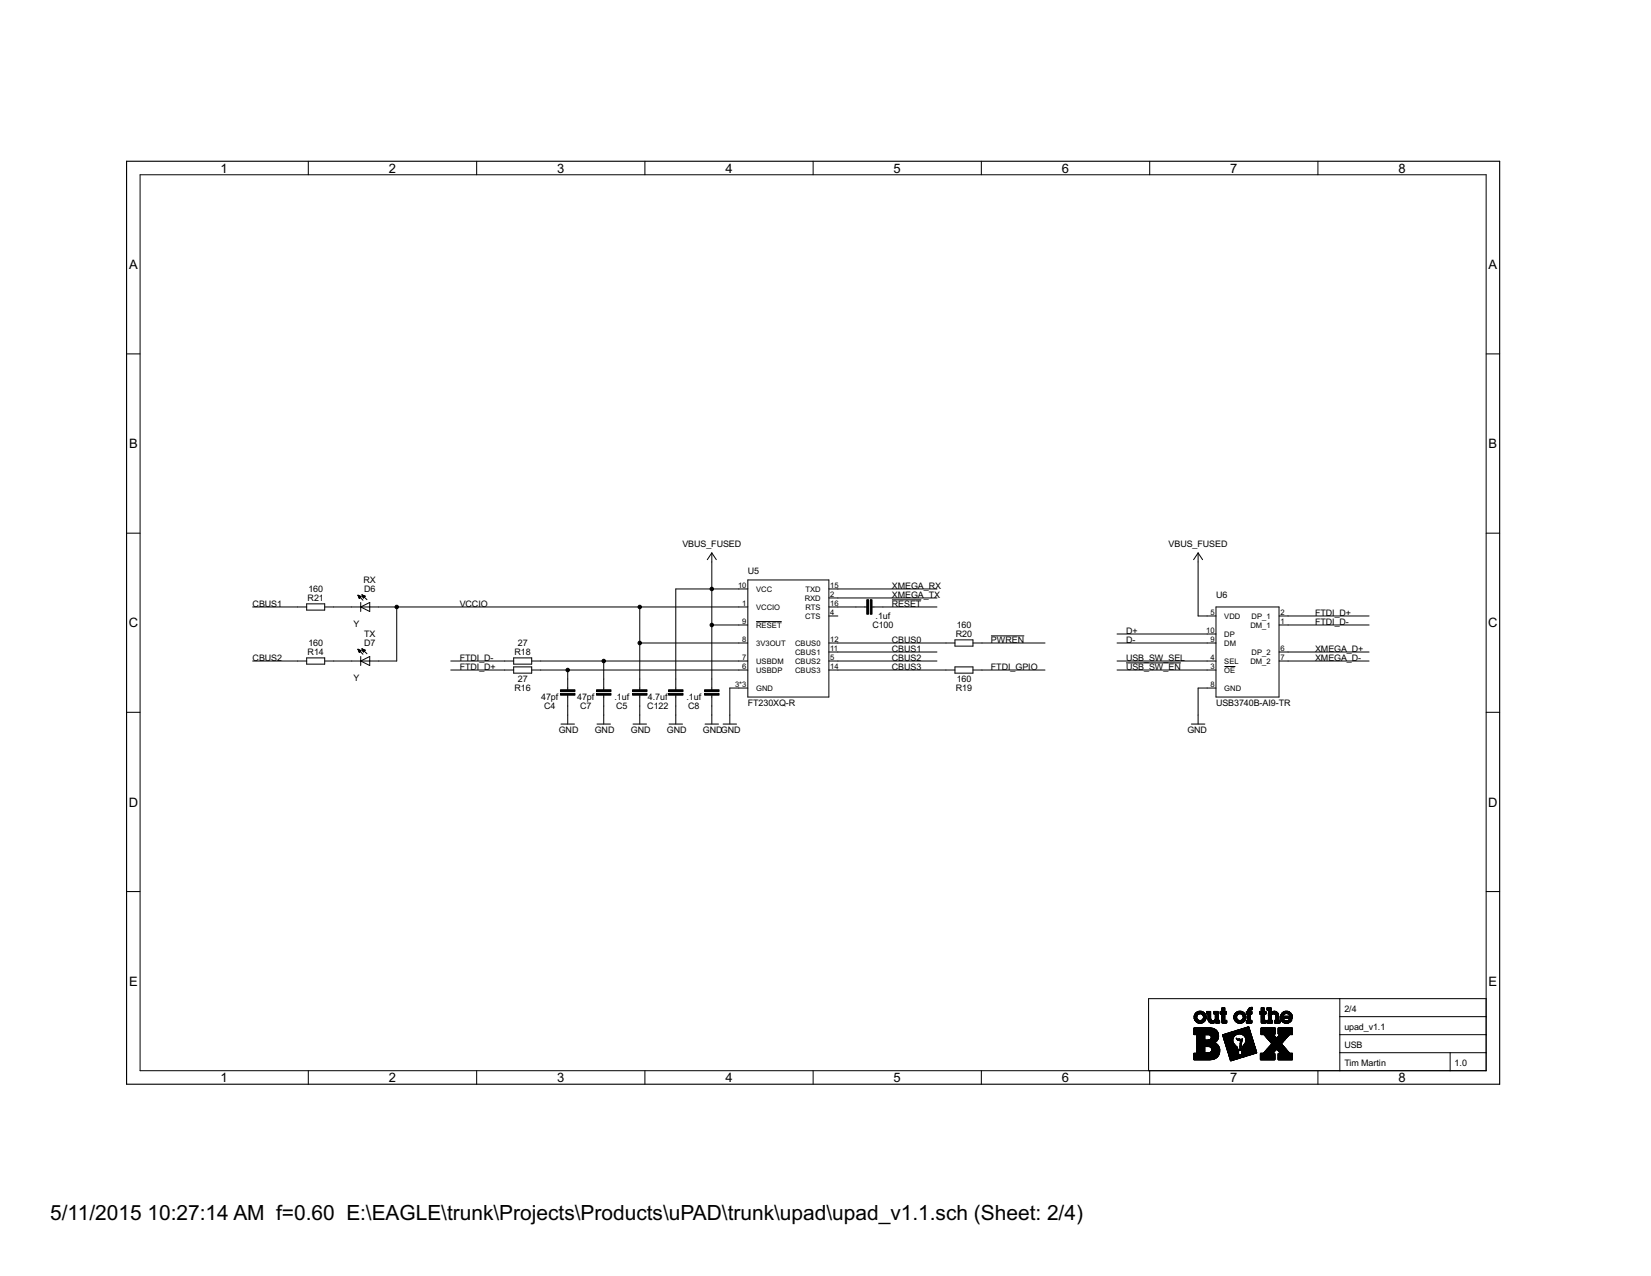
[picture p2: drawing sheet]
<svg xmlns="http://www.w3.org/2000/svg" width="279mm" height="216mm" viewBox="0 0 279 216" stroke-linecap="round" stroke-linejoin="round" font-family="sans-serif">
<g fill="none" stroke="#000" stroke-width=".17">
<path d="M23.7 29.6h227.8v151.6h-227.8zM52.2 27.3v2.3M80.7 27.3v2.3M109.1 27.3v2.3M137.6 27.3v2.3M166.1 27.3v2.3M194.6 27.3v2.3M223 27.3v2.3M21.4 59.9h2.3M251.5 59.9h2.3M21.4 90.2h2.3M120.5 93.6v23.1"/>
<path d="M120.5 93.6l.7 1.1M120.5 93.6l-.8 1.1M126.6 99.7h-12.2v17M126.6 98.1h13.7v19.8h-13.7zM140.3 99.7h18.3M202.8 93.6v10.6h3M202.8 93.6l-.8 1.1M202.8 93.6l.7 1.1M251.5 90.2h2.3M42.8 111.8h9.1M42.8 102.7h9.1M51.9 111.3h3v1.1h-3z"/>
<path d="M51.9 102.2h3v1h-3zM54.9 102.7h71.7M60.6 100.7l.8 .9M60.6 100.7l.5 .2-.3 .4zM60.6 109.9l.8 .8M60.6 109.9h.1M60.6 109.9l.5 .2-.3 .3M60.6 109.9l.2 .5M60.6 100.8h.1M60.6 100.8h.2M60.6 109.9h.2M60.6 100.9h.3"/>
<path d="M60.6 110h.3M60.7 100.9h.4M60.7 110.1h.3M60.7 110.1h.4M60.7 101h.4M60.7 110.2h.3M60.7 101h.3M60.7 101.1h.3M60.8 101.2h.1M60.8 110.3h.1M60.8 110.4h.1M61 102.7l1.6-.8v1.6z"/>
<path d="M61 101.9v1.6M61 111.1v1.5M61 111.8l1.6-.7v1.5zM61.3 100.6l.8 .9M61.3 100.6l.5 .3-.3 .3M61.3 100.6l.2 .6M61.3 109.8l.8 .8M61.3 109.8l.5 .2-.3 .3zM61.3 100.7h.1M61.3 109.8h.1M61.3 109.9h.2M61.3 100.8h.2"/>
<path d="M61.3 100.8h.4M61.3 109.9h.3M61.4 100.9h.4M61.4 110h.4M61.4 100.9h.3M61.4 110.1h.4M61.4 101h.3M61.4 110.1h.3M61.4 110.2h.2M61.4 101h.2M61.5 101.1h.1M61.5 110.2h.1"/>
<path d="M61.5 101.2h.1M61.5 110.3h.1M67.1 102.7v9.1h-12.2M76.3 111.8h10.6M76.3 113.4h10.6M86.9 111.3h3.1v1.1h-3.1zM86.9 112.8h3.1v1.1h-3.1zM90 111.8h36.6M90 113.4h36.6M96.1 113.4v3.3M96.1 117.6v4.9M102.2 111.8v4.9"/>
<path d="M102.2 117.6v4.9M108.3 102.7v14M108.3 117.6v4.9M108.3 108.8h18.3M114.4 117.6v4.9M120.5 117.6v4.9M120.5 105.7h6.1M126.6 116.4h-3.1v6.1M128 105.2h4.3M140.3 108.8h21.3M140.3 111.8h18.3M140.3 113.4h21.3"/>
<path d="M140.3 102.7h6.4M140.3 101.2h18.3M140.3 104.2h1.5M140.3 110.3h18.3M147.6 102.7h11M150.9 101.5h5M161.6 108.3h3.1v1h-3.1zM161.6 112.8h3.1v1.1h-3.1zM164.7 108.8h12.1M164.7 113.4h12.1M167.7 107.6h5.6M189 108.8h16.8"/>
<path d="M189 111.8h16.8M189 113.4h16.8M189 107.3h16.8M190.6 112.2h9.2M205.8 102.7h10.7v15.2h-10.7zM205.8 116.4h-3v6.1M207.2 112.8h1.9M216.5 111.8h15.2M216.5 105.7h15.2M216.5 104.2h15.2M216.5 110.3h15.2M21.4 120.5h2.3"/>
<path d="M94.9 122.5h2.3M101 122.5h2.3M107.1 122.5h2.3M113.2 122.5h2.3M119.3 122.5h2.3M122.4 122.5h2.3M201.6 122.5h2.3M251.5 120.5h2.3M21.4 150.9h2.3M251.5 150.9h2.3M226.7 178.1h24.8M226.7 169v12.2"/>
<path d="M226.7 175.1h24.8M226.7 172h24.8M245.4 178.1v3.1M251.5 169h-57.1v12.2M52.2 181.2v2.3M80.7 181.2v2.3M109.1 181.2v2.3M137.6 181.2v2.3M166.1 181.2v2.3M194.6 181.2v2.3M223 181.2v2.3"/>
</g>
<path d="M21.4 27.3h232.4v156.2h-232.4z" fill="none" stroke="#000" stroke-width=".19"/>
<g fill="#000" stroke="#000" stroke-width=".17">
<path d="M94.8 116.7h2.5v.3h-2.5zM94.8 117.3h2.5v.3h-2.5zM100.9 116.7h2.5v.3h-2.5zM100.9 117.3h2.5v.3h-2.5zM107 116.7h2.5v.3h-2.5zM107 117.3h2.5v.3h-2.5zM113.1 117.3h2.5v.3h-2.5zM113.1 116.7h2.5v.3h-2.5zM119.2 116.7h2.5v.3h-2.5zM119.2 117.3h2.5v.3h-2.5zM146.7 101.5h.3v2.4h-.3zM147.3 101.5h.3v2.4h-.3z"/>
<path d="M202 179.3h3.1zM202 179.2l3.2 .1zM202 179.2l3.3 .1zM202 179.2h3.4zM202 179.2h3.5zM202 179.1l3.5 .1zM202 179.1l3.6 .1zM202 179l3.7 .1zM202 179l3.8 .1zM202 179h3.8zM202 178.9l3.8 .1zM202 178.9l3.9 .1z"/>
<path d="M202 178.9h3.9zM202 178.9h4zM202 178.8l4 .1zM202 178.8h4.1zM202 178.7l4.1 .1zM202 178.7h4.1zM202 178.6l4.1 .1zM202 178.6h4.2zM202 178.5l4.2 .1zM202 178.5h4.3zM202 178.4l4.3 .1zM202 178.3l4.3 .1z"/>
<path d="M202 178.3h4.4zM202 178.2l4.4 .1zM202 178.2h4.4zM202 175l4.2 .1zM202 175h4.2zM202 174.9l4.2 .1zM202 174.9h4.2zM202 174.9h4.1zM202 174.8l4.1 .1zM202 174.8h4.1zM202 174.7l4.1 .1zM202 174.7h4.1z"/>
<path d="M202 174.6l4.1 .1zM202 174.6h4.1zM202 174.5l4 .1zM202 174.5h4zM202 174.4l3.9 .1zM202 174.4h3.9zM202 174.3l3.9 .1zM202 174.3l3.8 .1zM202 174.3h3.8zM202 174.2l3.8 .1zM202 174.2h3.7zM202 174.1l3.6 .1z"/>
<path d="M202 174.1h3.5zM202 174l3.4 .1zM202 174h3.3zM202 174h3.2zM202 173.9l3 .1zM202.1 179.3h2.8zM202.1 179.2h3.3zM202.1 179.1h3.6zM202.1 178.9h3.9zM202.1 178.8l3.9 .1zM202.1 178.8h3.9zM202.1 178.5h4.1z"/>
<path d="M202.1 178.4h4.2zM202.1 174.6h3.9zM202.1 174.5h3.9zM202.1 174.4l3.9 .1zM202.1 174.2l3.6 .1zM202.1 174.2h3.6zM202.1 174l3.3 .1zM202.1 173.9l3 .1zM202.1 172.3h.4zM202.1 172.2l.4 .1zM202.1 172h.4zM202.1 171.9l.4 .1z"/>
<path d="M202.1 172.3l.5 .1zM202.1 172.3h.5zM202.1 172.2h.4zM202.1 172.1l.4 .1zM202.1 172.1h.4zM202.1 172l.4 .1zM202.1 171.9h.5zM202.1 172.4l.5 .1zM202.1 172.4h.5zM202.1 171.8l.5 .1zM202.1 171.7l.5 .1zM202.1 171.8h.5z"/>
<path d="M202.2 172.5l.5 .1zM202.2 172.5h.5zM202.2 171.7l.5 .1zM202.2 171.7h.5zM202.2 172.6h.6zM202.2 172.6h.5zM202.2 171.6l.5 .1zM202.2 171.6h.6zM202.2 171.6l.6 .1zM202.2 172.6l.7 .1zM202.2 171.6h.7zM202.2 172.7h.8z"/>
<path d="M202.2 171.5l.8 .1zM202.3 172.7h1.6zM202.3 171.5h1.6zM202.3 172.7l1.6 .1zM202.3 171.4l1.6 .1zM202.3 172.8h1.6zM202.3 171.4h1.6zM202.4 172.8h1.4zM202.4 171.4h1.4zM202.4 172.8l1.4 .1zM202.4 171.3l1.4 .1zM202.4 172.9h1.4z"/>
<path d="M202.5 172.9h1.2zM202.5 171.3h1.2zM202.5 172.9l1.2 .1zM202.6 178.2h3.8zM202.6 178.1l3.8 .1zM202.6 178.1h1.3zM202.6 178l1.3 .1zM202.6 178h1.3zM202.6 177.9l1.3 .1zM202.6 177.9h1.3zM202.6 177.8l1.3 .1zM202.6 177.8h1.3z"/>
<path d="M202.6 177.7l1.3 .1zM202.6 177.7h1.3zM202.6 177.6l1.3 .1zM202.6 177.6h1.3zM202.6 177.5l1.3 .1zM202.6 177.5h1.3zM202.6 177.4l1.3 .1zM202.6 177.4h1.3zM202.6 177.3l1.3 .1zM202.6 177.3h1.3zM202.6 177.2l1.3 .1zM202.6 177.2h1.3z"/>
<path d="M202.6 177.1l1.3 .1zM202.6 177.1h1.3zM202.6 177l3.6 .1zM202.6 177h3.6zM202.6 176.9l3.6 .1zM202.6 176.9h3.6zM202.6 176.8l3.5 .1zM202.6 176.8h3.5zM202.6 176.8h3.4zM202.6 176.7l3.4 .1zM202.6 176.7h3.4zM202.6 176.6l3.3 .1z"/>
<path d="M202.6 176.6h3.3zM202.6 176.6h3.2zM202.6 176.5l3.2 .1zM202.6 176.5l3.1 .1zM202.6 176.5h3.1zM202.6 176.4l3 .1zM202.6 176.4h3zM202.6 176.3l3 .1zM202.6 176.3l3.1 .1zM202.6 176.3h3.1zM202.6 176.3h3.2zM202.6 176.2l3.2 .1z"/>
<path d="M202.6 176.2h3.3zM202.6 176.1l3.3 .1zM202.6 176.1h3.3zM202.6 176.1h3.4zM202.6 176l3.4 .1zM202.6 176h3.4zM202.6 176h1.3zM202.6 175.9l1.3 .1zM202.6 175.9h1.3zM202.6 175.8l1.3 .1zM202.6 175.8h1.3zM202.6 175.7l1.3 .1z"/>
<path d="M202.6 175.7h1.3zM202.6 175.6l1.3 .1zM202.6 175.6h1.3zM202.6 175.5l1.3 .1zM202.6 175.5h1.3zM202.6 175.4l1.3 .1zM202.6 175.4h1.3zM202.6 175.3l1.3 .1zM202.6 175.3h1.3zM202.6 175.2l1.3 .1zM202.6 175.2h1.3zM202.6 175.1l1.3 .1z"/>
<path d="M202.6 175.1h1.3zM202.6 175l3.6 .1zM202.6 173h1zM202.6 171.2l1 .1zM202.6 171.2h1zM202.6 173l1 .1zM202.7 173l.8 .1zM202.7 171.2h.8zM202.7 171.1l.8 .1zM202.8 173.1h.6zM202.8 171.1l.6 .1zM202.9 173.1h.4z"/>
<path d="M202.9 171.1h.4zM203.2 172.7h.7zM203.2 171.5l.7 .1zM203.3 172.6l.7 .1zM203.3 171.6h.7zM203.4 172.6h.6zM203.4 171.6h.6zM203.4 171.6l.6 .1zM203.5 172.6h.5zM203.5 171.6l.5 .1zM203.5 171.7h.5zM203.5 172.5l.5 .1z"/>
<path d="M203.5 172.5h.5zM203.5 172.4l.5 .1zM203.5 171.7l.5 .1zM203.6 171.8h.5zM203.6 172.4l.4 .1zM203.6 172.4h.5zM203.6 171.8l.5 .1zM203.6 172.3l.5 .1zM203.6 171.9h.5zM203.6 172.3h.5zM203.6 171.9l.5 .1zM203.7 172.2l.4 .1z"/>
<path d="M203.7 172.2h.4zM203.7 172.1l.4 .1zM203.7 172.1h.4zM203.7 172l.4 .1zM203.7 172h.4zM204.2 171.6h.7zM204.2 171.5l.7 .1zM204.2 171.5h.7zM204.2 171.4l.7 .1zM204.2 171.4h.7zM204.2 171.3l.7 .1zM204.2 171.3h.7z"/>
<path d="M204.2 171.2l.7 .1zM204.2 171.2h.7zM204.2 171.1l.7 .1zM204.4 176h1.6zM204.4 172.5l.5 .1zM204.4 172.4l.5 .1zM204.4 172.4h.5zM204.4 172.3l.5 .1zM204.4 172.6h.6zM204.4 172.5h.5zM204.4 172.3h.5zM204.4 172.2l.5 .1z"/>
<path d="M204.4 172.2h.5zM204.4 172.1l.5 .1zM204.4 172.1h.5zM204.4 172l.5 .1zM204.4 172h.5zM204.4 171.9l.5 .1zM204.4 171.9h.5zM204.4 171.8l.5 .1zM204.4 171.8h.5zM204.4 171.7l.5 .1zM204.4 171.7h.5zM204.4 171.6l.5 .1z"/>
<path d="M204.4 171.6h.5zM204.5 172.7h.6zM204.5 172.6l.5 .1zM204.5 172.6h.5zM204.5 172.7h.7zM204.5 172.6l.6 .1zM204.5 172.7l1.9 .1zM204.5 172.8h1.9zM204.6 178.1h1.8zM204.6 177.1h1.6zM204.6 172.8h1.8zM204.6 172.8l1.8 .1z"/>
<path d="M204.6 172.9h1.1zM204.6 175.1h1.6zM204.6 175.9l1.4 .1zM204.6 172.9l1.1 .1zM204.7 172.9l.9 .1zM204.7 178.1h1.7zM204.7 173h.9zM204.7 177.1h1.6zM204.7 175.1h1.5zM204.7 175.9l1.4 .1zM204.7 173h.8zM204.8 178.1h1.6z"/>
<path d="M204.8 177.1h1.5zM204.8 175.1l1.4 .1zM204.8 173l.7 .1zM204.8 175.9h1.3zM204.8 178l1.6 .1zM204.8 177.1l1.5 .1zM204.8 175.2h1.4zM204.9 178l1.5 .1zM204.9 177.1l1.4 .1zM204.9 175.9h1.2zM204.9 173.1h.5zM204.9 177.2h1.4z"/>
<path d="M204.9 175.8l1.2 .1zM204.9 175.2h1.3zM204.9 178h1.5zM204.9 175.8h1.2zM204.9 175.7l1.2 .1zM204.9 175.2l1.3 .1zM204.9 177.9l1.5 .1zM204.9 177.2l1.4 .1zM204.9 175.7h1.3zM205 177.9l1.4 .1zM205 177.9h1.4zM205 175.6l1.2 .1z"/>
<path d="M205 175.3l1.2 .1zM205 175.3h1.2zM205 177.2l1.3 .1zM205 175.7h1.2zM205 175.5l1.2 .1zM205 175.5h1.2zM205 175.4l1.2 .1zM205 175.4h1.2zM205 177.4h1.4zM205 177.3l1.4 .1zM205 177.3h1.4zM205 175.6h1.2z"/>
<path d="M205 173.1h.3zM205 177.8l1.4 .1zM205 177.8h1.4zM205 177.7l1.4 .1zM205 177.4l1.4 .1zM205.1 177.7l1.3 .1zM205.1 177.7h1.3zM205.1 177.6l1.3 .1zM205.1 177.6h1.3zM205.1 177.5l1.3 .1zM205.1 177.5h1.3zM205.1 177.4l1.3 .1z"/>
<path d="M205.4 172.7h1zM205.4 171.5l.7 .1zM205.4 171.5h.7zM205.4 171.4l.7 .1zM205.4 171.4h.7zM205.4 171.3l.7 .1zM205.4 171.3h.7zM205.4 171.2l.7 .1zM205.4 171.2h.7zM205.4 171.6h.7zM205.4 171.1l.7 .1zM205.5 172.6l.9 .1z"/>
<path d="M205.5 172.6l.6 .1zM205.5 172.6h.6zM205.6 172.6h.5zM205.6 172.5l.5 .1zM205.6 172.5h.5zM205.7 172.5h.4zM205.7 172.4l.4 .1zM205.7 172.4h.4zM205.7 172.3l.4 .1zM205.7 172.3h.4zM205.7 172.2l.4 .1zM205.7 172.2h.4z"/>
<path d="M205.7 172.1l.4 .1zM205.7 172.1h.4zM205.7 172l.4 .1zM205.7 172h.4zM205.7 171.9l.4 .1zM205.7 171.9h.4zM205.7 171.8l.4 .1zM205.7 171.8h.4zM205.7 171.7l.4 .1zM205.7 171.7h.4zM205.7 171.6l.4 .1zM205.7 171.6h.4z"/>
<path d="M205.7 173.1h.7zM205.7 173l.7 .1zM205.7 173h.7zM205.7 172.9l.7 .1zM205.7 172.9h.7zM206.5 171.6h1.1zM206.5 171.5l1.1 .1zM206.5 171.5h1.1zM206.5 171.4l1.1 .1zM206.5 171.4h1.1zM206.5 171.3l1.1 .1zM206.5 171.3h1.1z"/>
<path d="M206.5 171.2l1.1 .1zM206.5 171.2h1.1zM206.5 171.1l1.1 .1zM206.8 173.1h.8zM206.8 173l.8 .1zM206.8 173h.8zM206.8 172.9l.8 .1zM206.8 172.9h.8zM206.8 172.8l.8 .1zM206.8 172.8h.8zM206.8 172.7l.8 .1zM206.8 172.7h.8z"/>
<path d="M206.8 172.6l.8 .1zM206.8 172.6l.5 .1zM206.8 172.6h.5zM206.8 172.5l.5 .1zM206.8 172.5h.5zM206.8 172.4l.5 .1zM206.8 172.4h.5zM206.8 172.3l.5 .1zM206.8 172.3h.5zM206.8 172.2l.5 .1zM206.8 172.2h.5zM206.8 172.1l.5 .1z"/>
<path d="M206.8 172.1h.5zM206.8 172l.5 .1zM206.8 172h.5zM206.8 171.9l.5 .1zM206.8 171.9h.5zM206.8 171.8l.5 .1zM206.8 171.8h.5zM206.8 171.7l.5 .1zM206.8 171.7h.5zM206.8 171.6l.5 .1zM206.8 171.6h.5zM206.8 171.1l.5 .1z"/>
<path d="M206.8 171.1h.5zM206.8 171l.5 .1zM206.8 171h.5zM206.8 170.9l.5 .1zM206.8 170.9h.5zM206.8 170.8l.5 .1zM206.8 170.8h.5zM206.8 170.7l.5 .1zM206.8 170.7h.5zM206.8 170.6l.5 .1zM206.8 170.6h.5zM206.8 170.5l.5 .1z"/>
<path d="M206.8 170.5h.5zM206.9 175.1h2.2zM206.9 175.2h2.1zM206.9 175.1l2.2 .1zM206.9 175.2l2.1 .1zM206.9 175.1h2.3zM206.9 175.3h2zM207 175.4h1.8zM207 175.3h1.9zM207 175.2l1.9 .1zM207 175l2.2 .1zM207 175.5h1.8z"/>
<path d="M207 175.3l1.9 .1zM207 175.4l1.8 .1zM207 175.5l1.7 .1zM207 175.5h1.7zM207.1 175.6h1.6zM207.1 175.5l1.6 .1zM207.1 175.7h1.6zM207.1 175.6l1.6 .1zM207.1 175l2.2 .1zM207.1 175.7l1.6 .1zM207.1 175.8l1.5 .1zM207.1 175.8h1.5z"/>
<path d="M207.1 175.9h1.5zM207.1 175h2.2zM207.2 176h1.4zM207.2 175.9l1.4 .1zM207.2 176l1.4 .1zM207.2 176.2h1.4zM207.2 176.1l1.4 .1zM207.2 176.1h1.4zM207.2 175h2.2zM207.2 176.3h1.4zM207.2 176.2l1.4 .1zM207.3 176.3l1.4 .1z"/>
<path d="M207.3 176.3h1.4zM207.3 174.9l2.2 .1zM207.3 176.4l1.4 .1zM207.3 176.4h1.4zM207.3 176.5h1.5zM207.3 176.5h1.4zM207.3 176.6h1.5zM207.3 176.5l1.5 .1zM207.3 176.5l1.4 .1zM207.4 176.6l1.5 .1zM207.4 176.6h1.4zM207.4 174.9l2.2 .1z"/>
<path d="M207.4 176.7l1.5 .1zM207.4 176.7h1.5zM207.4 176.8h1.6zM207.4 176.8l1.6 .1zM207.4 174.9h4.3zM207.5 176.9l1.6 .1zM207.5 176.9h1.6zM207.5 177h1.7zM207.5 177.1h1.8zM207.5 177.1h1.7zM207.5 177l1.7 .1zM207.5 177h1.6z"/>
<path d="M207.5 174.9h4.2zM207.5 177.1l1.8 .1zM207.5 177.2h1.9zM207.5 177.1l1.9 .1zM207.6 177.2l1.8 .1zM207.6 177.2h1.8zM207.6 177.4h1.8zM207.6 177.3l1.8 .1zM207.6 177.3h1.8zM207.6 174.9h4.1zM207.6 177.4l1.8 .1zM207.6 177.5h1.9z"/>
<path d="M207.7 177.6h1.9zM207.7 177.6h1.8zM207.7 177.5l1.8 .1zM207.7 174.8l3.9 .1zM207.7 177.7h4.9zM207.7 177.6l4.8 .1zM207.7 177.6l1.9 .1zM207.7 177.7l1.9 .1zM207.7 177.7l2.3 .1zM207.7 177.7h2.4zM207.7 177.8h1.9zM207.7 174.8l4 .1z"/>
<path d="M207.8 177.9h1.8zM207.8 177.8l1.8 .1zM207.8 178h1.7zM207.8 177.9l1.7 .1zM207.8 177.9l1.8 .1zM207.8 178l1.8 .1zM207.8 178h1.8zM207.8 178.1h1.8zM207.8 174.8h3.9zM207.9 178.2h1.6zM207.9 178.1l1.7 .1zM207.9 178.2l1.6 .1z"/>
<path d="M207.9 174.8h3.7zM207.9 178.4h1.9zM207.9 178.3l1.7 .1zM207.9 178.3h1.6zM207.9 178.4h1.8zM207.9 178.5h3.7zM207.9 178.4l1.9 .1zM208 178.6h3.1zM208 178.5l3.3 .1zM208 178.5l3.4 .1zM208 178.5h3.5zM208 174.8h3.6z"/>
<path d="M208 178.6l3 .1zM208 178.6h3.2zM208 178.6h3.3zM208 178.7h2.8zM208 178.7h2.9zM208 178.8h2.6zM208 178.8h2.7zM208 178.7l2.7 .1zM208 174.7l3.6 .1zM208 178.8l2.4 .1zM208 178.8l2.5 .1zM208 178.8h2.5z"/>
<path d="M208.1 178.9h2zM208.1 178.9h2.2zM208.1 179h1.8zM208.1 179h1.9zM208.1 178.9l2 .1zM208.1 178.9h2.1zM208.1 174.7l3.5 .1zM208.1 179l1.6 .1zM208.1 178.9l1.9 .1zM208.1 179.1l1.4 .1zM208.1 179.1h1.6zM208.1 179l1.7 .1z"/>
<path d="M208.2 179.1l1.2 .1zM208.2 179.1h1.4zM208.2 174.7h3.4zM208.2 179.3h.7zM208.2 179.2l.9 .1zM208.2 179.2h1zM208.2 179.2h1.1zM208.2 179.2h1.2zM208.2 179.3l.6 .1zM208.2 179.3h.8zM208.2 179.4h.4zM208.2 179.4h.5z"/>
<path d="M208.2 179.4l.2 .1zM208.2 179.4l.3 .1zM208.3 179.5h.1zM208.3 174.6l3.3 .1zM208.4 174.6h3.2zM208.5 174.6h3.1zM208.6 174.6h3zM208.6 174.5l3 .1zM208.7 174.5l2.9 .1zM208.8 174.5h2.8zM208.8 172.2l.5 .1zM208.8 172.2h.5z"/>
<path d="M208.8 172.1l.5 .1zM208.8 172.1h.5zM208.8 172l.5 .1zM208.8 172h.5zM208.8 172.3l.5 .1zM208.8 172.3h.5zM208.8 171.9l.5 .1zM208.8 171.9h.5zM208.9 174.5h2.7zM208.9 172.4l.5 .1zM208.9 172.4h.4zM208.9 172.3l.4 .1z"/>
<path d="M208.9 171.8l.4 .1zM208.9 171.8h.4zM208.9 171.8h.5zM208.9 172.5h.5zM208.9 172.4l.4 .1zM208.9 171.7l.4 .1zM208.9 171.7l.5 .1zM208.9 172.5l.5 .1zM208.9 171.7h.5zM208.9 174.5h2.6zM208.9 172.6h.6zM208.9 171.6l.6 .1z"/>
<path d="M208.9 171.6h.6zM208.9 171.6h.7zM209 172.6l.6 .1zM209 171.6h.6zM209 172.7h.7zM209 174.4l2.5 .1zM209 172.7h1.7zM209 171.5l.7 .1zM209 171.5h1.7zM209 172.7l1.6 .1zM209 171.5h1.6zM209 171.4l1.6 .1z"/>
<path d="M209.1 174.4l2.5 .1zM209.1 172.8h1.5zM209.1 171.4h1.5zM209.1 174.4h2.4zM209.1 172.8l1.4 .1zM209.1 171.4h1.4zM209.1 171.3l1.4 .1zM209.2 172.9h1.3zM209.2 171.3l1.3 .1zM209.2 171.3h1.3zM209.2 174.3l2.3 .1zM209.2 172.9l1.2 .1z"/>
<path d="M209.2 171.3h1.2zM209.3 171.3h1.1zM209.3 175.8h.1zM209.3 174.3l2.2 .1zM209.3 172.9l1.1 .1zM209.3 173h1.1zM209.3 171.2l1.1 .1zM209.3 175.8l.1 .1zM209.3 171.2h1zM209.3 175.9h.1zM209.3 173h1zM209.4 174.3h2.1z"/>
<path d="M209.4 171.2h.9zM209.4 175.9h.1zM209.4 173l.9 .1zM209.4 175.9l.2 .1zM209.4 175.9l.3 .1zM209.4 176h.2zM209.4 173l.8 .1zM209.4 171.2h.8zM209.5 173.1h.7zM209.5 171.1l.7 .1zM209.5 175.9h.4zM209.5 174.3h2z"/>
<path d="M209.5 171.1l.6 .1zM209.6 174.2l1.9 .1zM209.6 173.1h.5zM209.6 175.8l.2 .1zM209.6 175.8h.2zM209.6 171.1h.4zM209.7 174.2l1.8 .1zM209.7 173.1h.3zM209.7 175.7l.1 .1zM209.7 175.9l.2 .1zM209.7 174.2h1.8zM209.8 176h.4z"/>
<path d="M209.8 175.9l.2 .1zM209.8 174.2h1.7zM209.8 176l.4 .1zM209.8 177.6h.2zM209.8 177.5l.2 .1zM209.8 177.5h.2zM209.8 177.2h.2zM209.8 177.1l.2 .1zM209.8 177.1h.2zM209.8 177l.2 .1zM209.8 176.1h.4zM209.9 177.6l2.6 .1z"/>
<path d="M209.9 177.5h.1zM209.9 177.4l.1 .1zM209.9 177.4h.1zM209.9 177.3l.1 .1zM209.9 177.3h.1zM209.9 177.2l.1 .1zM209.9 177.2h.1zM209.9 176.9l.1 .1zM209.9 176.9h.1zM209.9 176.8l.1 .1zM209.9 176.8h.1zM209.9 176.6h.2z"/>
<path d="M209.9 176.5l.2 .1zM209.9 177h.1zM209.9 176.8h.2zM209.9 176.7l.2 .1zM209.9 176.7h.2zM209.9 176.6l.2 .1zM209.9 176.1h.3zM209.9 174.9l1.8 .1zM209.9 174.2h1.6zM209.9 172.7h.8zM209.9 178.4l1.8 .1zM209.9 176.5h.2z"/>
<path d="M209.9 176.4l.2 .1zM209.9 176.4h.2zM209.9 176.3l.2 .1zM209.9 176.3h.2zM209.9 176.2l.3 .1zM209.9 176.2h.3zM209.9 176.1l.3 .1zM209.9 174.1l1.6 .1zM210 171.5l.7 .1zM210 178.4h1.8zM210 175.9l.2 .1zM210 174.9l1.7 .1z"/>
<path d="M210 174.1h1.5zM210 172.6l.7 .1zM210 171.6h.7zM210 178.4h1.9zM210 177.6h2.5zM210.1 175.9h.1zM210.1 172.6l.6 .1zM210.1 171.6h.6zM210.1 178.4h1.8zM210.1 177.9h2.5zM210.1 177.6h2.4zM210.1 175h1.6z"/>
<path d="M210.1 172.6h.6zM210.1 178.3l1.9 .1zM210.1 177.8h2.5zM210.1 177.7l2.5 .1zM210.1 174.1h1.3zM210.1 178.3l2 .1zM210.1 178.1h2.6zM210.1 177.9l2.5 .1zM210.1 177.8l2.5 .1zM210.1 177.7h2.5zM210.1 177.5l2.4 .1zM210.1 177.5h2.4z"/>
<path d="M210.2 178.1h2.5zM210.2 178l2.5 .1zM210.2 177.9l2.4 .1zM210.2 177.5h2.3zM210.2 177.4l2.3 .1zM210.2 175.8v.1zM210.2 175h1.5zM210.2 174.1h1.2zM210.2 172.6h.5zM210.2 171.6l.5 .1zM210.2 178.3h2zM210.2 178.1l2.5 .1z"/>
<path d="M210.2 178h2.4zM210.2 175.8h.1zM210.2 177.4h2.2zM210.2 175l1.5 .1zM210.2 172.5l.6 .1zM210.2 171.7h.6zM210.2 178.2l2.1 .1zM210.2 178.2h2.4zM210.2 177.4h2.3zM210.2 177.3l2.2 .1zM210.2 172.5l.5 .1zM210.2 171.7h.5z"/>
<path d="M210.2 178.2l2.2 .1zM210.2 178.2h2.2zM210.2 178.2h2.3zM210.2 177.3h2.2zM210.2 177.2l2.2 .1zM210.2 177.2h2.2zM210.2 177.1l2.2 .1zM210.2 174l1.2 .1zM210.2 172.5h.6zM210.3 177.1l2.1 .1zM210.3 177.1h2.1zM210.3 175l1.5 .1z"/>
<path d="M210.3 172.5h.5zM210.3 171.7l.5 .1zM210.3 172.4l.5 .1zM210.3 177l2 .1zM210.3 175.1h1.5zM210.3 174l1.1 .1zM210.3 172.4h.5zM210.3 171.8h.5zM210.3 177l2.1 .1zM210.4 177h1.9zM210.4 175.1h1.4zM210.4 172.3l.4 .1z"/>
<path d="M210.4 172.3h.4zM210.4 171.9l.4 .1zM210.4 171.9h.4zM210.4 171.8l.4 .1zM210.4 176.9l1.9 .1zM210.4 172.2l.4 .1zM210.4 172.2h.4zM210.4 172h.4zM210.4 175.1l1.4 .1zM210.4 174h1zM210.4 172.1l.4 .1zM210.4 172.1h.4z"/>
<path d="M210.4 172l.4 .1zM210.4 176.9h1.9zM210.4 176.8l1.9 .1zM210.5 176.8l1.8 .1zM210.5 175.2h1.3zM210.5 174h.9zM210.5 176.8h1.8zM210.5 175.2l1.3 .1zM210.5 176.7l1.7 .1zM210.5 173.9l.9 .1zM210.6 176.7l1.7 .1zM210.6 176.7h1.7z"/>
<path d="M210.6 175.3h1.2zM210.6 176.7h1.6zM210.6 176.6l1.6 .1zM210.6 175.3l1.2 .1zM210.6 176.6h1.6zM210.6 173.9l.8 .1zM210.7 176.6h1.5zM210.7 175.4h1.1zM210.7 176.5l1.5 .1zM210.7 175.4l1.2 .1zM210.7 175.5h1.2zM210.7 175.4l1.1 .1z"/>
<path d="M210.7 176.5h1.5zM210.7 173.9h.7zM210.7 176.4l1.5 .1zM210.8 176.4l1.4 .1zM210.8 176.4h1.4zM210.8 175.5l1.1 .1zM210.8 176.4h1.3zM210.8 176.3l1.3 .1zM210.8 175.6h1.1zM210.8 173.9h.6zM210.8 176.3h1.3zM210.8 175.7h1.1z"/>
<path d="M210.8 175.6l1.1 .1zM210.8 176.2l1.3 .1zM210.8 176.2h1.3zM210.8 175.9l1.2 .1zM210.8 175.9h1.2zM210.8 175.8h1.2zM210.8 175.7l1.2 .1zM210.8 176.1l1.3 .1zM210.8 176.1h1.3zM210.8 176l1.3 .1zM210.8 176h1.2zM210.8 175.8l1.2 .1z"/>
<path d="M210.8 175.8h1.1zM210.8 173.9h.5zM210.9 173.8l.5 .1zM210.9 173.1h1zM210.9 173l1 .1zM210.9 173h1zM210.9 172.9l1 .1zM210.9 172.9h1zM210.9 172.8l1 .1zM210.9 172.8h1zM210.9 172.7l1 .1zM210.9 172.7h1z"/>
<path d="M210.9 172.6l1 .1zM210.9 171.6h1zM210.9 171.5l1 .1zM210.9 171.5h1zM210.9 171.4l1 .1zM210.9 171.4h1zM210.9 171.3l1 .1zM210.9 171.3h1zM210.9 171.2l1 .1zM210.9 171.2h1zM210.9 171.1l1 .1zM211 173.8h.3z"/>
<path d="M211.1 173.8h.2zM211.2 172.6l.4 .1zM211.2 172.6h.4zM211.2 172.5l.4 .1zM211.2 172.5h.4zM211.2 172.4l.4 .1zM211.2 172.4h.4zM211.2 172.3l.4 .1zM211.2 172.3h.4zM211.2 172.2l.4 .1zM211.2 172.2h.4zM211.2 172.1l.4 .1z"/>
<path d="M211.2 172.1h.4zM211.2 172l.4 .1zM211.2 172h.4zM211.2 171.9l.4 .1zM211.2 171.9h.4zM211.2 171.8l.4 .1zM211.2 171.8h.4zM211.2 171.7l.4 .1zM211.2 171.7h.4zM211.2 171.6l.4 .1zM211.2 171.6h.4zM211.2 171.1l.4 .1z"/>
<path d="M211.2 171.1h.4zM211.2 171l.4 .1zM211.2 171h.4zM211.2 170.9l.4 .1zM211.2 173.7l.1 .1zM211.2 170.9h.5zM211.2 170.8l.6 .1zM211.2 170.8l.7 .1zM211.2 170.8h.7zM211.3 170.8h.6zM211.3 170.7l.6 .1zM211.3 170.7h.6z"/>
<path d="M211.3 170.6l.6 .1zM211.3 170.6h.6zM211.4 170.6h.5zM211.4 170.5l.5 .1zM211.5 170.5l.4 .1zM211.5 170.5h.4zM211.6 170.5h.3zM211.7 170.4l.2 .1zM213.1 171.5l1.1 .1zM213.1 171.5h1.1zM213.1 171.4l1.1 .1zM213.1 171.4h1.1z"/>
<path d="M213.1 171.3l1.1 .1zM213.1 171.3h1.1zM213.1 171.2l1.1 .1zM213.1 171.2h1.1zM213.1 171.1l1.1 .1zM213.2 171.6h1zM213.3 179.3h2.5zM213.3 179.2l2.5 .1zM213.3 179.2h2.5zM213.3 179.1l2.5 .1zM213.3 179.1h2.5zM213.3 179l2.5 .1z"/>
<path d="M213.3 179h2.5zM213.3 178.9l2.5 .1zM213.3 178.9h2.5zM213.3 178.8l2.5 .1zM213.3 178.8h2.5zM213.3 178.7l2.5 .1zM213.3 178.7h2.5zM213.3 178.6l2.5 .1zM213.3 178.6h2.5zM213.3 178.5l2.5 .1zM213.3 178.5h2.5zM213.3 178.4l2.5 .1z"/>
<path d="M213.3 178.4h2.5zM213.3 178.3l2.5 .1zM213.3 178.3h2.5zM213.3 178.2l2.1 .1zM213.3 179.3h2.4zM213.3 178.3h2.4zM213.3 178.2l2 .1zM213.3 178.2h2.1zM213.4 174.9l2.1 .1zM213.4 175h2.1zM213.4 174.9l2.4 .1zM213.4 174.9h2.4z"/>
<path d="M213.4 174.8l2.4 .1zM213.4 174.8h2.4zM213.4 174.7l2.4 .1zM213.4 174.7h2.4zM213.4 174.6l2.4 .1zM213.4 174.6h2.4zM213.4 174.5l2.4 .1zM213.4 174.5h2.4zM213.4 174.4l2.4 .1zM213.4 174.4h2.4zM213.4 174.3l2.4 .1zM213.4 174.3h2.4z"/>
<path d="M213.4 174.2l2.4 .1zM213.4 174.2h2.4zM213.4 174.1l2.4 .1zM213.4 174.1h2.4zM213.4 174l2.4 .1zM213.4 174h2.4zM213.4 173.9l2.4 .1zM213.4 175l2.1 .1zM213.4 173l.8 .1zM213.4 173h.8zM213.4 172.9l.8 .1zM213.4 172.9h.8z"/>
<path d="M213.4 172.8l.8 .1zM213.4 172.8h.8zM213.4 172.7l.8 .1zM213.4 172.7h.8zM213.4 172.6l.8 .1zM213.4 172.6l.5 .1zM213.4 172.6h.5zM213.4 172.5l.5 .1zM213.4 172.5h.5zM213.4 172.4l.5 .1zM213.4 172.4h.5zM213.4 172.3l.5 .1z"/>
<path d="M213.4 172.3h.5zM213.4 172.2l.5 .1zM213.4 172.2h.5zM213.4 172.1l.5 .1zM213.4 172.1h.5zM213.4 172l.5 .1zM213.4 172h.5zM213.4 171.9l.5 .1zM213.4 171.9h.5zM213.4 171.8l.5 .1zM213.4 171.8h.5zM213.4 171.7l.5 .1z"/>
<path d="M213.4 171.7h.5zM213.4 171.6l.5 .1zM213.4 171.6h.5zM213.4 171.1l.5 .1zM213.4 171.1h.5zM213.4 171l.5 .1zM213.4 171h.5zM213.4 170.9l.5 .1zM213.4 170.9h.5zM213.4 170.8l.5 .1zM213.4 170.8h.5zM213.4 170.7l.5 .1z"/>
<path d="M213.4 170.7h.5zM213.4 170.6l.5 .1zM213.4 170.6h.5zM213.4 170.5l.5 .1zM213.4 170.5h.5zM213.5 173.1h.7zM213.8 178.2h1.6zM213.8 178.1l1.7 .1zM213.9 178.2h1.5zM213.9 178.1h1.6zM213.9 175l1.6 .1zM213.9 175.1h1.6z"/>
<path d="M214 178l1.6 .1zM214 175.1h1.6zM214 175.1l1.6 .1zM214 178h1.6zM214 175.2h1.6zM214 177.9l1.6 .1zM214.1 177.9h1.6zM214.1 175.2l1.6 .1zM214.1 177.8l1.6 .1zM214.1 175.3h1.6zM214.1 177.8h1.7zM214.1 175.3l1.7 .1z"/>
<path d="M214.2 177.8h1.6zM214.2 175.3l1.6 .1zM214.2 175.4h1.6zM214.2 177.7l1.6 .1zM214.2 175.4l1.6 .1zM214.2 177.7h1.7zM214.2 175.4l1.7 .1zM214.3 177.7h1.6zM214.3 175.5h1.6zM214.3 177.6l1.6 .1zM214.3 175.5l1.6 .1zM214.4 177.6h1.6z"/>
<path d="M214.4 175.6h1.6zM214.4 177.5l1.6 .1zM214.4 175.6l1.6 .1zM214.4 177.5h1.6zM214.4 177.5h3.2zM214.4 173.1h.9zM214.4 173l.9 .1zM214.4 173h.9zM214.4 172.9l.9 .1zM214.4 172.9h.9zM214.4 172.8l.9 .1zM214.4 172.8h.9z"/>
<path d="M214.4 172.7l.9 .1zM214.4 172.7h.9zM214.4 172.6l.9 .1zM214.4 170.9h.7zM214.4 170.8l.7 .1zM214.4 170.8h.7zM214.4 170.7l.7 .1zM214.4 170.7h.7zM214.4 170.6l.7 .1zM214.4 170.6h.7zM214.4 170.5l.7 .1zM214.4 170.5h.7z"/>
<path d="M214.5 175.7h3.1zM214.5 175.7h3.2zM214.5 177.4l3.1 .1zM214.5 175.7l3.1 .1zM214.5 177.4h3.1zM214.5 175.8h3.1zM214.6 177.4h2.9zM214.6 175.8h2.9zM214.6 177.3l2.9 .1zM214.6 175.8l2.9 .1zM214.6 177.3h2.8zM214.6 175.9h2.9z"/>
<path d="M214.6 177.2l2.8 .1zM214.7 175.9l2.7 .1zM214.7 171.9h.4zM214.7 171.8l.4 .1zM214.7 171.8h.4zM214.7 171.7l.5 .1zM214.7 171.7h.5zM214.7 171.6l.5 .1zM214.7 171.6h.6zM214.7 171.5l1.6 .1zM214.7 171.5h1.6zM214.7 171.4l1.6 .1z"/>
<path d="M214.7 171.4h1.6zM214.7 177.2l2.7 .1zM214.7 172.6l.4 .1zM214.7 172.6h.4zM214.7 172.5l.4 .1zM214.7 172.5h.4zM214.7 172.4l.4 .1zM214.7 172.4h.4zM214.7 172.3l.4 .1zM214.7 172.3h.4zM214.7 172.2l.4 .1zM214.7 172.2h.4z"/>
<path d="M214.7 172.1l.4 .1zM214.7 172.1h.4zM214.7 172l.4 .1zM214.7 172h.4zM214.7 171.9l.4 .1zM214.7 171.7l.4 .1zM214.7 171.6h.7zM214.7 171.4h.4zM214.7 171.3l.4 .1zM214.7 171.3h.4zM214.7 171.2l.4 .1zM214.7 171.2h.4z"/>
<path d="M214.7 171.1l.4 .1zM214.7 171.1h.4zM214.7 171l.4 .1zM214.7 171h.4zM214.7 170.9l.4 .1zM214.7 170.9h.4zM214.7 177.2h2.7zM214.7 176h2.7zM214.8 177.1l2.5 .1zM214.8 176l2.5 .1zM214.8 177.1h2.5zM214.8 176.1h2.5z"/>
<path d="M214.8 177l2.5 .1zM214.9 177l2.3 .1zM214.9 176.1l2.3 .1zM214.9 177h2.3zM214.9 176.2h2.3zM214.9 176.2l2.3 .1zM214.9 176.9l2.2 .1zM214.9 176.9h2.2zM214.9 176.2l2.2 .1zM215 176.9l2.1 .1zM215 176.3h2.1zM215 176.9h2.1z"/>
<path d="M215 176.8l2.1 .1zM215 176.3l2.1 .1zM215.1 176.8h1.9zM215.1 176.4h1.9zM215.1 176.4l1.9 .1zM215.1 176.7l1.9 .1zM215.1 171.4h1.1zM215.1 176.7h1.9zM215.1 176.5h1.9zM215.1 171.3l1.1 .1zM215.2 176.7h1.7zM215.2 176.5h1.7z"/>
<path d="M215.2 171.3l1 .1zM215.2 176.5l1.7 .1zM215.2 171.3h1zM215.2 176.6l1.7 .1zM215.2 171.3h.9zM215.2 176.6h1.7zM215.3 171.2l.8 .1zM215.3 171.2h.7zM215.4 171.1l.5 .1zM215.5 171.1l.4 .1zM215.6 171.1h.2zM215.6 171.6h.7z"/>
<path d="M215.7 173.1h.9zM215.7 173l.9 .1zM215.7 173h.9zM215.7 172.9l.9 .1zM215.7 172.9h.9zM215.7 172.8l.9 .1zM215.7 172.8h.9zM215.7 172.7l.9 .1zM215.7 172.7h.9zM215.7 172.6l.9 .1zM215.7 171.6h.6zM215.8 171.6h.5z"/>
<path d="M215.8 171.6l.5 .1zM215.8 171.7h.5zM215.9 171.7h.5zM215.9 171.9h.5zM215.9 171.8l.5 .1zM215.9 171.8h.5zM215.9 171.7l.5 .1zM215.9 172.6l.5 .1zM215.9 172.6h.5zM215.9 172.5l.5 .1zM215.9 172.5h.5zM215.9 172.4l.5 .1z"/>
<path d="M215.9 172.4h.5zM215.9 172.3l.5 .1zM215.9 172.3h.5zM215.9 172.2l.5 .1zM215.9 172.2h.5zM215.9 172.1l.5 .1zM215.9 172.1h.5zM215.9 172l.5 .1zM215.9 172h.5zM215.9 171.9l.5 .1zM216.1 177.5l1.6 .1zM216.1 177.5h1.5z"/>
<path d="M216.1 175.6l1.6 .1zM216.1 177.6h1.6zM216.1 175.6h1.6zM216.1 177.6l1.6 .1zM216.2 175.5l1.6 .1zM216.2 177.6l1.5 .1zM216.2 177.7h1.6zM216.2 175.5h1.6zM216.2 175.4l1.6 .1zM216.3 177.7l1.5 .1zM216.3 175.4l1.6 .1zM216.3 175.4h1.6z"/>
<path d="M216.3 179.3h2.4zM216.3 179.2l2.4 .1zM216.3 179.2h2.4zM216.3 179.1l2.4 .1zM216.3 179.1h2.4zM216.3 179l2.4 .1zM216.3 179h2.4zM216.3 178.9l2.4 .1zM216.3 178.9h2.4zM216.3 178.8l2.4 .1zM216.3 178.8h2.4zM216.3 178.7l2.4 .1z"/>
<path d="M216.3 178.7h2.4zM216.3 178.6l2.4 .1zM216.3 178.6h2.4zM216.3 178.5l2.4 .1zM216.3 178.5h2.4zM216.3 178.4l2.4 .1zM216.3 178.4h2.4zM216.3 178.3l2.4 .1zM216.3 178.3h2.4zM216.3 177.8h1.6zM216.3 174.9l2.4 .1zM216.3 174.9h2.4z"/>
<path d="M216.3 174.8l2.4 .1zM216.3 174.8h2.4zM216.3 174.7l2.4 .1zM216.3 174.7h2.4zM216.3 174.6l2.4 .1zM216.3 174.6h2.4zM216.3 174.5l2.4 .1zM216.3 174.5h2.4zM216.3 174.4l2.4 .1zM216.3 174.4h2.4zM216.3 174.3l2.4 .1zM216.3 174.3h2.4z"/>
<path d="M216.3 174.2l2.4 .1zM216.3 174.2h2.4zM216.3 174.1l2.4 .1zM216.3 174.1h2.4zM216.3 174l2.4 .1zM216.3 174h2.4zM216.3 173.9l2.4 .1zM216.3 175.3l1.6 .1zM216.3 177.8l1.6 .1zM216.4 175.3l1.6 .1zM216.4 177.9h1.6zM216.4 175.3h1.6z"/>
<path d="M216.4 175.2l1.6 .1zM216.4 175.2l1.7 .1zM216.5 177.9l1.5 .1zM216.5 175.2h1.6zM216.5 178h1.6zM216.5 175.1l1.6 .1zM216.5 178l1.6 .1zM216.5 175.1h1.7zM216.6 178l1.5 .1zM216.6 175.1h1.6zM216.6 178.1h1.5zM216.6 175l1.6 .1z"/>
<path d="M216.6 178.1h1.6zM216.6 175l2.1 .1zM216.6 178.1l1.6 .1zM216.6 175h2.1zM216.6 178.2h1.6zM216.7 178.2h1.5zM216.7 174.9l2 .1zM216.7 178.2h2zM216.7 172.2h2zM216.7 172.1l2 .1zM216.7 172.1h2zM216.7 172l2 .1z"/>
<path d="M216.7 178.2l2 .1zM216.7 172.3h.4zM216.7 172.3h2zM216.7 172.2l2 .1zM216.7 172h2zM216.7 171.9l2 .1zM216.7 171.9l.4 .1zM216.7 171.9h.4zM216.7 172.4l.5 .1zM216.7 172.3l.4 .1zM216.7 172.5h.5zM216.7 172.4h.5z"/>
<path d="M216.7 171.8l.5 .1zM216.7 171.8h.5zM216.7 171.7l.5 .1zM216.8 172.4l.4 .1zM216.8 171.8h.4zM216.8 171.7l.4 .1zM216.8 172.5l.5 .1zM216.8 172.5h.5zM216.8 171.7h.5zM216.8 172.6h.5zM216.8 171.6l.5 .1zM216.8 172.6l.6 .1z"/>
<path d="M216.8 171.6h.5zM216.8 171.6h.6zM216.9 172.6l.5 .1zM216.9 171.6h.5zM216.9 172.7h.6zM216.9 171.5l.6 .1zM216.9 171.5h.6zM216.9 172.7l.7 .1zM216.9 171.5h.7zM216.9 172.7l1.6 .1zM216.9 171.4l1.6 .1zM216.9 172.8h1.6z"/>
<path d="M217 172.8h1.4zM217 171.4h1.4zM217 172.8l1.4 .1zM217 171.3l1.4 .1zM217 172.9h1.4zM217.1 172.9h1.2zM217.1 171.3h1.2zM217.1 172.9l1.2 .1zM217.1 172.9l1.1 .1zM217.2 173h1zM217.2 171.2l1 .1zM217.2 171.2h1z"/>
<path d="M217.3 173l.8 .1zM217.3 171.2h.8zM217.3 171.1l.8 .1zM217.4 173.1h.7zM217.4 171.1l.6 .1zM217.4 173.1h.6zM217.5 171.1h.4zM217.5 173.1h.4zM217.8 171.5h.7zM217.8 172.7l.7 .1zM217.9 171.5h.6zM217.9 172.7h.6z"/>
<path d="M218 171.5l.5 .1zM218 172.7h.5zM218 171.6h.5zM218 172.6l.6 .1zM218.1 172.6l.5 .1zM218.1 171.6h.5zM218.1 172.6h.5zM218.1 171.6l.5 .1zM218.1 172.5l.5 .1zM218.1 171.7h.5zM218.2 172.5l.4 .1zM218.2 171.7h.4z"/>
<path d="M218.2 171.7l.5 .1zM218.2 171.8h.5zM218.2 171.8l.5 .1zM218.3 171.9h.4zM218.3 171.9l.4 .1z"/>
</g>
<g fill="#000" stroke="#000" stroke-width=".17">
<circle cx="120.5" cy="99.7" r=".3"/>
<circle cx="67.1" cy="102.7" r=".3"/>
<circle cx="96.1" cy="113.4" r=".3"/>
<circle cx="102.2" cy="111.8" r=".3"/>
<circle cx="108.3" cy="102.7" r=".3"/>
<circle cx="108.3" cy="108.8" r=".3"/>
<circle cx="120.5" cy="105.7" r=".3"/>
</g>
<g font-size="4">
<text x="8.5" y="206.4">5/11/2015</text>
<text x="25" y="206.4">10:27:14 AM f=0.60 E:\EAGLE\trunk\Projects\Products\uPAD\trunk\upad\upad_v1.1.sch (Sheet: 2/4)</text>
</g>
<g font-size="2.5">
<text x="37.3" y="29.2">1</text>
<text x="65.8" y="29.2">2</text>
<text x="94.3" y="29.2">3</text>
<text x="122.8" y="29.2">4</text>
<text x="151.2" y="29.2">5</text>
<text x="179.7" y="29.2">6</text>
<text x="208.2" y="29.2">7</text>
<text x="236.7" y="29.2">8</text>
<text x="21.8" y="45.5">A</text>
<text x="251.9" y="45.5">A</text>
<text x="21.8" y="75.8">B</text>
<text x="251.9" y="75.8">B</text>
<text x="21.8" y="106.1">C</text>
<text x="251.9" y="106.1">C</text>
<text x="21.8" y="136.5">D</text>
<text x="251.9" y="136.5">D</text>
<text x="21.8" y="166.8">E</text>
<text x="251.9" y="166.8">E</text>
<text x="37.3" y="183.1">1</text>
<text x="65.8" y="183.1">2</text>
<text x="94.3" y="183.1">3</text>
<text x="122.8" y="183.1">4</text>
<text x="151.2" y="183.1">5</text>
<text x="179.7" y="183.1">6</text>
<text x="208.2" y="183.1">7</text>
<text x="236.7" y="183.1">8</text>
</g>
<g font-size="1.7">
<text x="115.5" y="92.6">VBUS_FUSED</text>
<text x="197.8" y="92.6">VBUS_FUSED</text>
<text x="52.1" y="101.7">R21</text>
<text x="52.2" y="100.2">160</text>
<text x="61.5" y="98.7">RX</text>
<text x="61.6" y="100.2">D6</text>
<text x="126.6" y="97.1">U5</text>
<text x="150.9" y="99.7">XMEGA_RX</text>
<text x="150.9" y="101.2">XMEGA_TX</text>
<text x="205.8" y="101.2">U6</text>
<text x="42.8" y="102.7">CBUS1</text>
<text x="59.8" y="106.1">Y</text>
<text x="61.6" y="107.8">TX</text>
<text x="77.8" y="102.7">VCCIO</text>
<text x="147.6" y="106.3">C100</text>
<text x="148.2" y="104.8">.1uf</text>
<text x="150.9" y="102.7">RESET</text>
<text x="161.8" y="107.8">R20</text>
<text x="161.9" y="106.3">160</text>
<text x="190.6" y="107.3">D+</text>
<text x="222.6" y="105.7">FTDI_D-</text>
<text x="222.6" y="104.2">FTDI_D+</text>
<text x="42.8" y="111.8">CBUS2</text>
<text x="52.1" y="110.8">R14</text>
<text x="52.2" y="109.3">160</text>
<text x="61.6" y="109.3">D7</text>
<text x="77.8" y="111.8">FTDI_D-</text>
<text x="77.8" y="113.4">FTDI_D+</text>
<text x="87.1" y="110.8">R18</text>
<text x="87.6" y="109.3">27</text>
<text x="150.9" y="111.8">CBUS2</text>
<text x="150.9" y="110.3">CBUS1</text>
<text x="150.9" y="108.8">CBUS0</text>
<text x="150.9" y="113.4">CBUS3</text>
<text x="167.7" y="108.8">PWREN</text>
<text x="167.7" y="113.4">FTDI_GPIO</text>
<text x="190.6" y="108.8">D-</text>
<text x="190.6" y="111.8">USB_SW_SEL</text>
<text x="190.6" y="113.4">USB_SW_EN</text>
<text x="222.6" y="110.3">XMEGA_D+</text>
<text x="222.6" y="111.8">XMEGA_D-</text>
<text x="59.8" y="115.3">Y</text>
<text x="87.1" y="116.9">R16</text>
<text x="87.6" y="115.4">27</text>
<text x="91.6" y="118.5">47pf</text>
<text x="92.1" y="120">C4</text>
<text x="97.7" y="118.5">47pf</text>
<text x="98.2" y="120">C7</text>
<text x="104" y="118.5">.1uf</text>
<text x="104.3" y="120">C5</text>
<text x="109.5" y="120">C122</text>
<text x="109.6" y="118.5">4.7uf</text>
<text x="116.2" y="118.5">.1uf</text>
<text x="116.5" y="120">C8</text>
<text x="126.6" y="119.5">FT230XQ-R</text>
<text x="161.8" y="116.9">R19</text>
<text x="161.9" y="115.4">160</text>
<text x="205.8" y="119.5">USB3740B-AI9-TR</text>
<text x="94.6" y="124">GND</text>
<text x="100.7" y="124">GND</text>
<text x="106.7" y="124">GND</text>
<text x="112.8" y="124">GND</text>
<text x="118.9" y="124">GNDGND</text>
<text x="200.9" y="124">GND</text>
<text x="227.5" y="171.3">2/4</text>
<text x="227.5" y="174.3">upad_v1.1</text>
<text x="227.5" y="177.4">USB</text>
<text x="227.5" y="180.4">Tim Martin</text>
<text x="246.2" y="180.4">1.0</text>
</g>
<g font-size="1.4">
<text x="124.9" y="99.4">10</text>
<text x="128" y="100.1">VCC</text>
<text x="136.2" y="101.6">RXD</text>
<text x="136.3" y="100.1">TXD</text>
<text x="140.5" y="99.4">15</text>
<text x="140.5" y="101">2</text>
<text x="125.6" y="105.5">9</text>
<text x="125.6" y="102.5">1</text>
<text x="128" y="106.2">RESET</text>
<text x="128" y="103.2">VCCIO</text>
<text x="136.3" y="104.7">CTS</text>
<text x="136.3" y="103.2">RTS</text>
<text x="140.5" y="102.5">16</text>
<text x="140.5" y="104">4</text>
<text x="204.1" y="107.1">10</text>
<text x="204.9" y="104">5</text>
<text x="207.2" y="107.7">DP</text>
<text x="207.2" y="104.7">VDD</text>
<text x="211.6" y="106.2">DM_1</text>
<text x="211.8" y="104.7">DP_1</text>
<text x="216.7" y="104">2</text>
<text x="216.7" y="105.5">1</text>
<text x="125.6" y="108.6">8</text>
<text x="125.6" y="111.6">7</text>
<text x="125.6" y="113.2">6</text>
<text x="128" y="109.3">3V3OUT</text>
<text x="128" y="112.3">USBDM</text>
<text x="128" y="113.8">USBDP</text>
<text x="134.6" y="109.2">CBUS0</text>
<text x="134.6" y="110.8">CBUS1</text>
<text x="134.6" y="112.3">CBUS2</text>
<text x="134.6" y="113.8">CBUS3</text>
<text x="140.5" y="108.6">12</text>
<text x="140.5" y="110.1">11</text>
<text x="140.5" y="111.6">5</text>
<text x="140.5" y="113.2">14</text>
<text x="204.9" y="108.6">9</text>
<text x="204.9" y="111.6">4</text>
<text x="204.9" y="113.2">3</text>
<text x="207.2" y="109.3">DM</text>
<text x="207.2" y="112.3">SEL</text>
<text x="207.2" y="113.8">OE</text>
<text x="211.6" y="112.3">DM_2</text>
<text x="211.8" y="110.8">DP_2</text>
<text x="216.7" y="110.1">6</text>
<text x="216.7" y="111.6">7</text>
<text x="124.4" y="116.2">3*3</text>
<text x="128" y="116.9">GND</text>
<text x="204.9" y="116.2">8</text>
<text x="207.2" y="116.9">GND</text>
</g>
</svg>
